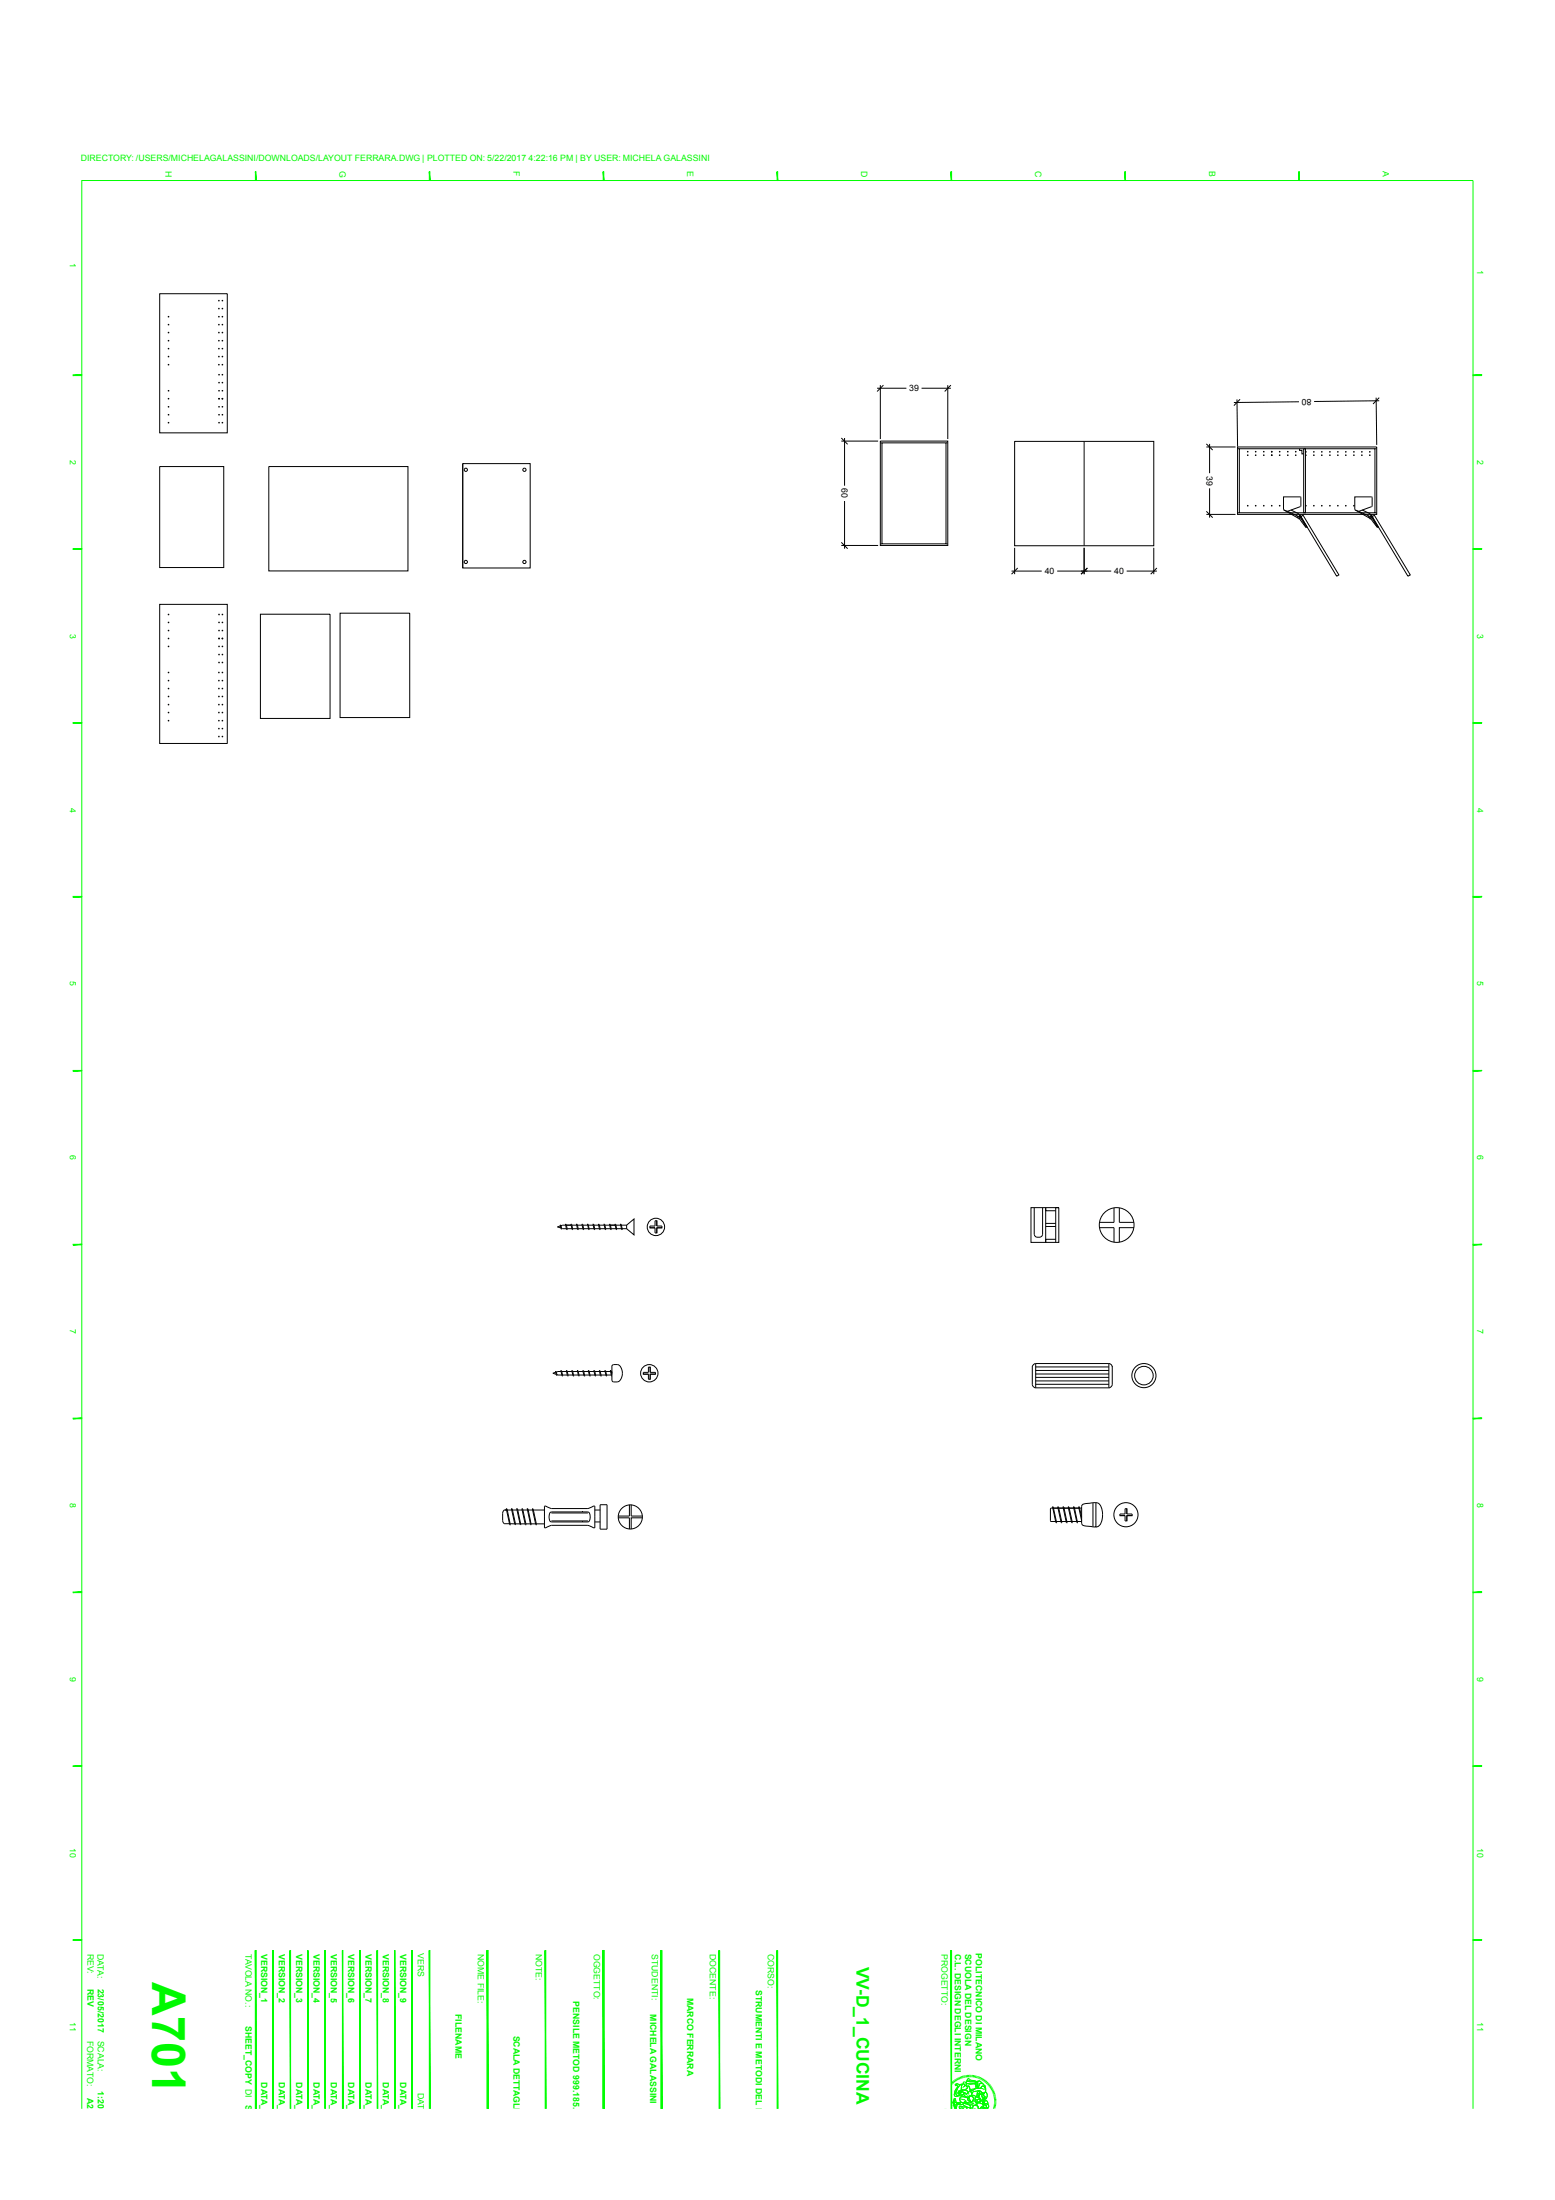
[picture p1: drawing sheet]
<svg xmlns="http://www.w3.org/2000/svg" width="210mm" height="297mm" viewBox="0 0 210 297" stroke-linecap="round" stroke-linejoin="round" font-family="sans-serif">
<g fill="none" stroke="#000" stroke-width=".13">
<path d="M21.6 39.7h9.1v18.7h-9.1zM113.6 59.6h4.9M113.6 59.1l.8 .9M114 59.1v6.5M118.4 52.4h4M118.8 59.6h9.1v14h-9.1zM118.8 59.8h.3M118.8 52v7.3M119.1 59.8h8.6v13.6h-8.6zM119.3 52l-.9 .9M124.4 52.4h4M127.7 59.8h.2"/>
<path d="M127.9 52v7.3M128.4 52l-.9 .9M137 59.6h18.7v14.1h-18.7zM146.3 59.6v14.1M162.8 59.9l.9 .9M163.3 59.9v4M167 53.9l.1 6.4M167.4 53.9l-.8 .9M175.3 54.2l-8.7 .1M185.8 53.7v6.4M186.2 54.1l-8.8 .1M186.2 53.7l-.9 .8"/>
<path d="M21.6 63h8.6v13.6h-8.6zM36.3 63h18.8v14.1h-18.8zM62.5 62.6h9.1v14.1h-9.1zM62.5 62.6v14.1M113.6 73.6h4.9M113.6 73.2l.8 .9M114 67.6v6.5M118.8 73.4h.3M127.7 73.4h.2M136.5 77.1h4.1M137 74v3.5M137.4 76.7l-.9 .8"/>
<path d="M142.7 77.1h7.3M146.3 74v3.5M146.8 76.7l-.9 .8M152.1 77.1h4.1M155.7 74v3.5M156.2 76.7l-.9 .8M162.8 60.4h4M162.8 69.5h4M162.8 69l.9 .9M163.3 65.9v4M167.1 60.4h18.7v9.1h-18.7zM167.1 69.2h.2"/>
<path d="M167.1 60.6h.2M167.3 60.6h18.3v8.6h-18.3zM173.3 68.9l.5 .1M173.8 69l1.8 .8M173.8 69h.1M174.2 68.9l1 .4 .4 .4M175.1 69.7l.2 .3M175.3 70l.1 .1M175.4 70.1l.9 1.1M175.4 60.6v.2h.3v.5h.3M175.5 68.4l-1.7 .6M175.5 68.4l.1-1.3h-2.3v1.7l2 1.2"/>
<path d="M175.6 69.8l.7 1.4M175.6 69.7l.9 1.5h-.2M175.6 69.8l.3-.2 4.8 8-.3 .2zM176 60.6h.2v8.6h-.2zM182.9 68.9l2 1.1-.2-.3M182.9 68.9l.5 .1M183.4 69l1.8 .8M183.4 69h.1M183.9 68.9l.9 .4 .4 .4M184.9 70l1.1 1.2M185.2 68.4l-1.8 .6M185.2 68.4v-1.3h-2.3v1.8"/>
<path d="M185.2 69.8h.1M185.2 69.8v.1l.8 1.3M185.2 69.7l.9 1.5h-.1M185.2 69.8l.3-.2 4.9 8-.3 .2zM185.6 69.2h.2M185.6 60.6h.2M21.6 81.6h9.1v18.8h-9.1zM35.2 82.9h9.4v14.1h-9.4zM45.9 82.8h9.4v14.1h-9.4zM75.6 165.4h.1l.1 .5zM75.6 165.5l-.4 .2 .5 .1M75.8 165.8l.7 .1"/>
<path d="M76.3 165.3h.1l.1 .7zM76.4 165.4l-.7 .1M76.5 165.4h.6M76.6 165.9h.6M77.1 165.3h.1l.1 .7zM77.2 165.4h.6M77.3 165.9h.6M77.8 165.3h.1l.1 .7zM77.9 165.4h.7M78 165.9h.7M78.6 165.3h.1l.1 .7zM78.7 165.4h.6"/>
<path d="M78.8 165.9h.6M79.3 165.3h.1l.1 .7zM79.4 165.4h.7M79.5 165.9h.7M80.1 165.3h.1l.1 .7zM80.2 165.4h.6M80.3 165.9h.6M80.8 165.3h.1l.1 .7zM80.9 165.4h.7M81 165.9h.7M81.5 165.3h.1l.1 .7zM81.6 165.4h.7"/>
<path d="M81.7 165.9h.7M82.3 165.3h.1l.1 .7zM82.4 165.4h2.2M82.5 165.9h2.1M83 165.3h.1l.1 .7zM83.8 165.3l.1 .7zM84.6 165.4l1-.8v2.1l-1-.8zM87.7 165.8h.7M88.7 165.5h.7v.3h-.7v.7h-.3v-.7M88.7 165.5v-.7h-.3v.7h-.7v.3h.7M88.7 164.8v.7M89.4 165.8h-.7v.7"/>
<path d="M139.2 163.1h3.7v4.6h-3.7zM139.6 163.1v3.7a.61 .61 0 0 0 .6 .3 .61 .61 0 0 0 .5-.4v-3.6M141.2 165.2h1.3M141.2 165.6h1.3M142.5 163.5h-1.3v-.4v4.6v-.4h1.3M142.9 163.1h-.4v4.6M148.4 165.8h2v1.9M150.4 163.1v1.9h-2M151.1 163.1v1.9h2M153.1 165.8h-2v1.9M75 185.2h.1v.5zM75 185.3l-.4 .1 .5 .2"/>
<path d="M75.2 185.6l.6 .1M75.7 185.1h.1l.1 .7zM75.7 185.2l-.6 .1M75.8 185.2h.7M75.9 185.7h.7M76.5 185.1h.1l.1 .7h-.1zM76.6 185.2h.6M76.7 185.7h.6M77.2 185.1h.1l.1 .7h-.1zM77.3 185.2h.7M77.4 185.7h.7M77.9 185.1h.1l.2 .7h-.1z"/>
<path d="M78.1 185.2h.6M78.2 185.7h.6M78.7 185.1h.1l.1 .7h-.1zM78.8 185.2h.7M78.9 185.7h.7M79.4 185.1h.1l.2 .7h-.1zM79.5 185.2h.7M79.6 185.7h.7M80.2 185.1h.1l.1 .7h-.1zM80.3 185.2h.6M80.4 185.7h.6M80.9 185.1h.1l.1 .7h-.1z"/>
<path d="M81 185.2h.7M81.1 185.7h.7M81.7 185.1l.2 .7h-.1zM81.8 185.2h.6M81.9 185.7h.6M82.5 185.2h.1v.2M82.6 185.6l-.1-.5h-.1l.2 .7M82.6 184.4l.2-.1a.98 .98 0 0 1 1.2 1.1 .96 .96 0 0 1-.3 1 .96 .96 0 0 1-1 .1l-.1-.2zM86.8 185.5h.7M87.8 185.3h.7v.2h-.7v.7h-.3v-.7M87.8 185.3v-.7h-.3v.7h-.7v.2h.7M87.8 184.6v.7"/>
<path d="M88.5 185.5h-.7v.7M139.8 184.1l-.3 .1-.2 .3v2.5l.2 .2 .3 .2M139.8 184.1v3.3M139.8 187.4h9.9M139.8 184.1h9.9M139.8 184.6h9.9M139.8 185h9.9M139.8 185.5h9.9M139.8 186h9.9M139.8 186.4h9.9M139.8 186.9h9.9M149.7 184.1l.3 .1 .1 .3v2.5l-.1 .2-.3 .2"/>
<path d="M149.7 184.1v3.3M150.1 184.5v.1M68.1 203.9l-.2 .3v1.2l.2 .3h.7M68.1 203.9h.3M68.3 203.7h.1l.5 2.2-.1-.1zM68.3 203.7v.2h-.2M68.5 203.9h.6M68.9 205.7h.6M69 203.7h.1l.5 2.1h-.1zM69.2 203.9h.6M69.6 205.7h.6M69.8 203.7h.1l.4 2.1h-.1z"/>
<path d="M69.9 203.9h.6M70.3 205.7h.6M70.5 203.7h.1l.4 2.2-.1-.1zM70.6 203.9h.6M71 205.7h.6M71.2 203.7h.1l.4 2.2zM71.3 203.9h.6M71.7 205.7h.6M71.9 203.7h.1l.4 2.2-.1-.1zM72 203.9h1.5M72.4 205.7h1.1M73.5 203.4h.2l.7 .3h5l.9-.3v2.8l-.2 .1-.7-.4h-5l-.9 .4z"/>
<path d="M74.3 204.2l.1-.1h5a.88 .88 0 0 1 0 1.4h-5a.97 .97 0 0 1-.1-1.3zM74.4 204.3h5M74.4 205.4h5M80.3 205.5h.7M80.3 203.9h.7M81 203.2h.9v3.3h-.9zM83.4 204.9h1.6v1.5M85 203.2v1.5h-1.6M85.2 203.2v1.5h1.5M86.7 204.9h-1.5v1.5M142.1 203.5h.1l.4 2.1h-.1zM142.8 203.5h.1l.4 2.1h-.1z"/>
<path d="M143.5 203.5h.1l.4 2.1h-.1zM144.2 203.5h.1l.4 2.1zM144.9 203.5h.1l.4 2.1zM146 203.6h-4.1l-.1 .1v1.6l.1 .1h4.1M146 204.9l-.3-1.5 .3 1.9M147.5 202.9l-1.1 .1-.3 .2-.1 .2 .1 2.4 .3 .2 1.1 .2M147.5 206.1h.1M147.5 202.9v3.3M147.6 202.9h.3M147.6 202.9h-.1M147.9 202.9v3.3h-.3M147.9 202.9a1.05 1.05 0 0 1 .9 1.1v.5a1.68 1.68 0 0 1-.7 1.6l-.2 .1"/>
<path d="M151.2 204.6h.7M152.1 204.4h.7v.2h-.7v.8h-.2v-.8M152.1 204.4v-.7h-.2v.7h-.7v.2h.7M152.1 203.7v.7M152.8 204.6h-.7v.8"/>
<circle cx="22.7" cy="44.9" r=".04"/>
<circle cx="22.7" cy="56" r=".04"/>
<circle cx="22.7" cy="57.1" r=".04"/>
<circle cx="22.7" cy="42.8" r=".04"/>
<circle cx="22.7" cy="46" r=".04"/>
<circle cx="22.7" cy="49.2" r=".04"/>
<circle cx="22.7" cy="43.8" r=".04"/>
<circle cx="22.7" cy="47.1" r=".04"/>
<circle cx="22.7" cy="54.9" r=".04"/>
<circle cx="22.7" cy="48.1" r=".04"/>
<circle cx="22.7" cy="52.8" r=".04"/>
<circle cx="22.7" cy="53.8" r=".04"/>
<circle cx="29.5" cy="43.8" r=".04"/>
<circle cx="29.5" cy="40.6" r=".04"/>
<circle cx="29.5" cy="48.1" r=".04"/>
<circle cx="29.5" cy="49.2" r=".04"/>
<circle cx="29.5" cy="46" r=".04"/>
<circle cx="29.5" cy="42.8" r=".04"/>
<circle cx="29.5" cy="44.9" r=".04"/>
<circle cx="29.5" cy="47.1" r=".04"/>
<circle cx="29.5" cy="41.7" r=".04"/>
<circle cx="29.6" cy="57.1" r=".04"/>
<circle cx="29.6" cy="53.8" r=".04"/>
<circle cx="29.6" cy="50.6" r=".04"/>
<circle cx="29.6" cy="51.7" r=".04"/>
<circle cx="29.6" cy="52.8" r=".04"/>
<circle cx="29.6" cy="56" r=".04"/>
<circle cx="29.6" cy="54.9" r=".04"/>
<circle cx="30" cy="44.9" r=".04"/>
<circle cx="30" cy="43.8" r=".04"/>
<circle cx="30" cy="56" r=".04"/>
<circle cx="30" cy="50.6" r=".04"/>
<circle cx="30" cy="42.8" r=".04"/>
<circle cx="30" cy="46" r=".04"/>
<circle cx="30" cy="47.1" r=".04"/>
<circle cx="30" cy="40.6" r=".04"/>
<circle cx="30" cy="41.7" r=".04"/>
<circle cx="30" cy="48.1" r=".04"/>
<circle cx="30" cy="49.2" r=".04"/>
<circle cx="30" cy="53.8" r=".04"/>
<circle cx="30" cy="57.1" r=".04"/>
<circle cx="30" cy="51.7" r=".04"/>
<circle cx="30" cy="52.8" r=".04"/>
<circle cx="30" cy="54.9" r=".04"/>
<circle cx="62.9" cy="75.9" r=".22"/>
<circle cx="62.9" cy="63.4" r=".22"/>
<circle cx="70.8" cy="75.9" r=".22"/>
<circle cx="70.8" cy="63.4" r=".22"/>
<circle cx="168.4" cy="68.3" r=".04"/>
<circle cx="168.4" cy="61" r=".04"/>
<circle cx="168.4" cy="61.5" r=".04"/>
<circle cx="169.5" cy="68.3" r=".04"/>
<circle cx="169.5" cy="61" r=".04"/>
<circle cx="169.5" cy="61.5" r=".04"/>
<circle cx="170.6" cy="61.5" r=".04"/>
<circle cx="170.6" cy="61" r=".04"/>
<circle cx="170.6" cy="68.3" r=".04"/>
<circle cx="171.7" cy="61.5" r=".04"/>
<circle cx="171.7" cy="68.3" r=".04"/>
<circle cx="171.7" cy="61" r=".04"/>
<circle cx="172.7" cy="61.5" r=".04"/>
<circle cx="172.7" cy="61" r=".04"/>
<circle cx="172.7" cy="68.3" r=".04"/>
<circle cx="173.8" cy="61.5" r=".04"/>
<circle cx="173.8" cy="61" r=".04"/>
<circle cx="174.9" cy="61" r=".04"/>
<circle cx="174.9" cy="61.5" r=".04"/>
<circle cx="175.4" cy="70" r=".06"/>
<circle cx="175.5" cy="69.7" r=".08"/>
<circle cx="175.7" cy="70" r=".02"/>
<circle cx="176.3" cy="61" r=".04"/>
<circle cx="176.3" cy="61.5" r=".04"/>
<circle cx="176.3" cy="68.3" r=".04"/>
<circle cx="177.4" cy="61.5" r=".04"/>
<circle cx="177.4" cy="61" r=".04"/>
<circle cx="177.4" cy="68.3" r=".04"/>
<circle cx="178.4" cy="61.5" r=".04"/>
<circle cx="178.4" cy="61" r=".04"/>
<circle cx="178.4" cy="68.3" r=".04"/>
<circle cx="179.5" cy="61.5" r=".04"/>
<circle cx="179.5" cy="61" r=".04"/>
<circle cx="179.5" cy="68.3" r=".04"/>
<circle cx="180.6" cy="61" r=".04"/>
<circle cx="180.6" cy="68.3" r=".04"/>
<circle cx="180.6" cy="61.5" r=".04"/>
<circle cx="181.7" cy="61.5" r=".04"/>
<circle cx="181.7" cy="61" r=".04"/>
<circle cx="181.7" cy="68.3" r=".04"/>
<circle cx="182.8" cy="61.5" r=".04"/>
<circle cx="182.8" cy="68.3" r=".04"/>
<circle cx="182.8" cy="61" r=".04"/>
<circle cx="183.8" cy="61.5" r=".04"/>
<circle cx="183.8" cy="61" r=".04"/>
<circle cx="184.9" cy="61.5" r=".04"/>
<circle cx="184.9" cy="61" r=".04"/>
<circle cx="185" cy="70" r=".06"/>
<circle cx="185.1" cy="69.7" r=".08"/>
<circle cx="185.3" cy="70" r=".02"/>
<circle cx="22.7" cy="91.9" r=".04"/>
<circle cx="22.7" cy="90.8" r=".04"/>
<circle cx="22.7" cy="86.2" r=".04"/>
<circle cx="22.7" cy="84" r=".04"/>
<circle cx="22.7" cy="83" r=".04"/>
<circle cx="22.7" cy="97.3" r=".04"/>
<circle cx="22.7" cy="95.1" r=".04"/>
<circle cx="22.7" cy="94" r=".04"/>
<circle cx="22.7" cy="85.1" r=".04"/>
<circle cx="22.7" cy="93" r=".04"/>
<circle cx="22.7" cy="96.2" r=".04"/>
<circle cx="22.7" cy="87.3" r=".04"/>
<circle cx="29.5" cy="98.4" r=".04"/>
<circle cx="29.5" cy="91.9" r=".04"/>
<circle cx="29.5" cy="90.8" r=".04"/>
<circle cx="29.5" cy="97.3" r=".04"/>
<circle cx="29.5" cy="96.2" r=".04"/>
<circle cx="29.5" cy="93" r=".04"/>
<circle cx="29.5" cy="95.1" r=".04"/>
<circle cx="29.5" cy="99.4" r=".04"/>
<circle cx="29.5" cy="94" r=".04"/>
<circle cx="29.6" cy="89.4" r=".04"/>
<circle cx="29.6" cy="88.4" r=".04"/>
<circle cx="29.6" cy="84" r=".04"/>
<circle cx="29.6" cy="83" r=".04"/>
<circle cx="29.6" cy="85.1" r=".04"/>
<circle cx="29.6" cy="87.3" r=".04"/>
<circle cx="29.6" cy="86.2" r=".04"/>
<circle cx="30" cy="91.9" r=".04"/>
<circle cx="30" cy="98.4" r=".04"/>
<circle cx="30" cy="93" r=".04"/>
<circle cx="30" cy="99.4" r=".04"/>
<circle cx="30" cy="83" r=".04"/>
<circle cx="30" cy="95.1" r=".04"/>
<circle cx="30" cy="90.8" r=".04"/>
<circle cx="30" cy="85.1" r=".04"/>
<circle cx="30" cy="84" r=".04"/>
<circle cx="30" cy="89.4" r=".04"/>
<circle cx="30" cy="87.3" r=".04"/>
<circle cx="30" cy="96.2" r=".04"/>
<circle cx="30" cy="86.2" r=".04"/>
<circle cx="30" cy="88.4" r=".04"/>
<circle cx="30" cy="97.3" r=".04"/>
<circle cx="30" cy="94" r=".04"/>
<circle cx="88.5" cy="165.7" r="1.17"/>
<circle cx="150.7" cy="165.4" r="2.35"/>
<circle cx="87.6" cy="185.4" r="1.17"/>
<circle cx="154.4" cy="185.7" r="1.63"/>
<circle cx="154.4" cy="185.7" r="1.25"/>
<circle cx="85.1" cy="204.8" r="1.63"/>
<circle cx="152" cy="204.5" r="1.63"/>
</g>
<g fill="#fff" stroke="#fff" stroke-width=".13">
<path d="M175.6 54.9h1.6v-1.3zM175.5 53.6h1.7l-1.6 1.3z"/>
<path d="M162.6 64.1l1.3 1.6v-1.6zM162.6 64.1l1.3 1.6h-1.3z"/>
<path d="M150.2 76.5v1.2l1.7-1.2zM150.2 77.7l1.7-1.2v1.2z"/>
<path d="M140.8 76.5v1.2l1.7-1.2zM140.8 77.7l1.7-1.2v1.2z"/>
<path d="M122.6 51.8v1.3l1.6-1.3zM122.6 53.1l1.6-1.3v1.3z"/>
<path d="M113.3 65.8l1.3 1.6v-1.6zM113.3 65.8l1.3 1.6h-1.3z"/>
</g>
<g fill="none" stroke="#0f0" stroke-width=".13">
<path d="M127.3 283.6h.3M127.3 283.8h.3M127.3 283.4l.3 .1M127.3 283.3h.4M127.4 283.1l.3 .1M127.4 283h.3M127.4 282.8l.3 .1M127.5 282.6l.3 .1M127.5 282.5l.3 .1M127.6 282.3l.3 .1M127.6 283.9h-.3M127.6 284.1h-.3"/>
<path d="M127.7 284.2l-.4 .1M127.7 282.2l.3 .1M127.7 284.4h-.3M127.7 284.5l-.3 .1M127.8 282l.2 .2M127.8 284.7h-.3M127.8 281.9l.3 .1M127.9 281.7l.3 .2M128 281.6l.3 .2M128.1 281.4l.3 .3M128.2 281.3l.3 .2M128.4 281.2l.2 .2"/>
<path d="M128.5 281.1l.2 .2M128.6 281l.2 .2M128.7 280.9l.2 .2M128.9 280.8l.1 .2M128.9 284.7l-.3-.8h.2l.2 .8-.2-.8 .2-.6 .2 1-.1 .4M129 280.7l.2 .2M129.1 283.9l.5 .2-.5 .1 .3-.2zM129.1 280.6l.2 .3M129.3 280.5l.1 .3M129.3 283.9a1.01 1.01 0 0 1 1 .1l.7 .3v.3l-.5-.1-.5-.4-.4 .1v-.2zM129.4 280.4l.2 .3M129.6 280.4l.1 .3"/>
<path d="M129.8 280.3l.1 .3M129.9 280.3l.1 .3M130.1 280.2l.1 .3M130.1 284.7a.36 .36 0 0 0-.6 0v-.3h.1l.8 .1 .1 .2v-.2l.6 .2M130.2 280.2l.1 .3M130.4 280.2l.1 .3M130.6 280.1v.4M130.7 283.1l.4-.1 .2 .1 .1 .2-.1 .4-.3 .1zM130.7 280.1l.1 .4M130.8 283.2l-.2 .2 .5 .4 .2-.1 .1-.2v-.3l-.3-.2v-.1l.5 .1 .1 .1-.1 .1v.5l.3 .3 .1-.1-.1 .4-.1-.1-.4 .1-.2-.1-.3 .1-.3-.2v-.2l-.3-.1v-.2l-.1 .3h-.2l.2 .1-.6-.2a.41 .41 0 0 1 .1-.7l.2-.1 .5 .2h.2M130.9 280.1v.4M131.1 280.1v.4"/>
<path d="M131.2 284.7a.46 .46 0 0 1 .3-.4 .46 .46 0 0 1 .5 .1l.1 .3M131.3 280.1l-.1 .4M131.4 280.2v.3M131.6 280.2l-.1 .3M131.7 280.2v.3M131.9 280.3l-.1 .3M132.1 284.7v-.1l.1 .1M132.1 280.3l-.1 .3M132.2 284.7l.2-.1 .6 .1M132.2 280.4l-.1 .3M132.4 280.4l-.2 .3M132.5 280.5l-.1 .3"/>
<path d="M132.6 284.1a.53 .53 0 0 1 .6-.1 .53 .53 0 0 1 .2 .5 .6 .6 0 0 1-.8 .1l-.2-.1h.4l.2 .1 .2-.1a.49 .49 0 0 0-.6-.4zM132.7 280.6l-.2 .3M132.7 284.2a.3 .3 0 0 1 .4 0 .3 .3 0 0 1 .1 .3l-.2 .1-.2-.1zM132.8 280.7l-.2 .3M133 280.8l-.2 .2M133.1 280.9l-.2 .2M133.2 281l-.2 .2M133.3 281.1l-.2 .2M133.5 281.2l-.3 .2M133.6 281.3l-.3 .3M133.7 281.5l-.3 .2M133.8 281.6l-.3 .2"/>
<path d="M133.9 281.7l-.3 .2M134 281.9l-.3 .1M134 284.7h.2M134.1 282l-.3 .2M134.1 284.5l.3 .1M134.1 284.4l.3 .1M134.1 284.2l.4 .1M134.1 282.2l-.2 .1M134.2 284.1h.3M134.2 283.9l.3 .1M134.2 283.8h.3M134.2 282.3l-.3 .2"/>
<path d="M134.3 282.5l-.3 .1M134.3 282.6l-.3 .1M134.4 282.8l-.3 .1M134.4 283h-.3M134.4 283.1l-.3 .1M134.5 283.3h-.3M134.5 283.6h-.3M134.5 283.5h-.3"/>
</g>
<path d="M130 283.9h.2l.1-.3v.2l.3 .1 .1 .2z" fill="none" stroke="#0f0" stroke-width=".13"/>
<g fill="none" stroke="#0f0" stroke-width=".13">
<path d="M11 284.7v-260.3h187.8v260.3M128.7 283.9h.1M128.8 283.3h.2l-.2 .6h-.2zM129 281.4l.2-.1 .4 .2-.5 .7a.47 .47 0 0 0 .2 .8 .31 .31 0 0 1-.4 0 .31 .31 0 0 1 0-.4l.1-.5a.39 .39 0 0 0 .2-.6l-.2 .1zM129 283.3h-.2l-.2 .6 .3 .8M129 283.3l-.2 .6 .2 .8M129 283.3l.2 1-.1 .4M129 282.5a.38 .38 0 0 0 .2 .4 .38 .38 0 0 0 .4 0l.5-.2M129.3 283.9h-.4l.5 .1-.4 .2 .6-.1-.3-.2a1.01 1.01 0 0 1 1 .1l.6 .3M129.4 282.4a.91 .91 0 0 1 1.3 0l-.1 .2a.17 .17 0 0 1-.2 .1 .17 .17 0 0 1-.1-.1l-.2-.1a.25 .25 0 0 0-.3-.1 .25 .25 0 0 0-.2 .3l-.1 .1 .1-.2-.3 .1 .2-.2-.2 .1 .2-.1zM129.6 284.1h.4l1 .6M129.6 281.5l.3-.1a.78 .78 0 0 0-.1 .8l-.4 .2 .1 .1-.2 .1 .2-.1-.2 .2 .3-.1-.1 .2 .2-.2a.27 .27 0 0 1 .5 0h-.1a.43 .43 0 0 1-.5 .3 .41 .41 0 0 1-.5-.1 .41 .41 0 0 1 0-.6z"/>
<path d="M129.6 281.5l-.5-.2-.1 .1v.2l.1-.1a.28 .28 0 0 1 .2 .3 .28 .28 0 0 1-.2 .2l-.1 .2a.7 .7 0 0 0 0 .8h.3M129.7 283.1h.4M129.8 282.9l.2 .1 .4 .2M129.8 283l-.3 .3M129.9 281.4l.2-.1 .1 .3a.33 .33 0 0 1 .4 .3 .52 .52 0 0 1-.8 .2v-.5zM129.9 281.4a.73 .73 0 0 0-.7 .7l-.3 .6M130.1 281.3l-.2 .1a.78 .78 0 0 0-.1 .8M130.2 282.6a.32 .32 0 0 0 .1 .4 .32 .32 0 0 0 .4-.1M130.2 281.6a.29 .29 0 0 1 .4 .3M130.2 283.9l.1-.3v.2l.3 .1 .1 .2M130.3 283.5l-.8-.2 .1 .5M130.3 283.9h-.2v.1"/>
<path d="M130.3 281.6l.1-.4-.3-.1-.1 .1a.36 .36 0 0 1 .2 .4 .36 .36 0 0 1-.3 .3M130.4 283.9h-.1l.1 .1M130.4 281.4l1.1-.1 .2 .1 .1 .6-.6 .3-.2-.1-.1-.2a.22 .22 0 0 0-.1-.3 .22 .22 0 0 0-.3 0l-.2-.1zM130.4 281.4l1.2-.1 .1 .1M130.5 284.5l-1-.1v.3a.4 .4 0 0 1 .6 0M130.5 284.5v.2M130.5 280.9l.1-.1 .3 .1 .7 .1 .2 .1M130.5 280.9l1.2 .2 .1 .1-.1 .2-.2-.1h-1.1zM130.5 281.7a.25 .25 0 0 1 .4 0 .25 .25 0 0 1 0 .4l.1 .1M130.6 283.9h.1l.2 .2M130.6 281.7a.31 .31 0 0 1 .3 .4l.1 .1-.1 .2a.25 .25 0 0 1 .3 .4l-.1 .2a.53 .53 0 0 1-.6 .2 .53 .53 0 0 1-.4-.5l.1-.1h.1a.13 .13 0 0 0 .1 .1 .13 .13 0 0 0 .2-.1l.1-.2-.4-.2 .3-.3zM130.6 280.7l.2-.1 .3 .3h.2a.37 .37 0 0 1 .5 .2v.9"/>
<path d="M130.7 281.8l-.4 .4M130.7 283.2h.1l.2 .5-.4-.2zM130.7 282.4l.1 .4M130.7 283.5h.1M130.7 283.5v.1M130.8 283.2a.27 .27 0 0 0-.1 .3 .27 .27 0 0 0 .3 .2M130.8 283.5v.1M130.9 283.5l-.1 .1M130.9 283.9l.6 .1M130.9 282.9l-.2 .3M131 282.2h.3a1.39 1.39 0 0 1 1.1-.2v-.2a.34 .34 0 0 1 .5-.1 .34 .34 0 0 1 .1 .5 .34 .34 0 0 1-.2 .4 .34 .34 0 0 1-.4-.2 1.13 1.13 0 0 0-1.1 .1l-.1 .2a.24 .24 0 0 0-.3-.3zM131.1 283.9l.4 .2"/>
<path d="M131.1 283a.43 .43 0 0 1 .3 .3 .43 .43 0 0 1-.2 .5h-.2l-.2-.6M131.1 282.9h.4l.2 .2M131.2 282.7l-.1 .3-.2 .1a.41 .41 0 0 1-.6-.1M131.2 284.7a.44 .44 0 0 1 .3-.4 .44 .44 0 0 1 .5 .1v.3M131.2 284.7h.1M131.3 283.7h.3M131.3 284.6h.1M131.4 284.6v.1M131.4 284.3l-.2-.1h-.2l.1 .5M131.5 284.7h.1M131.6 282l-.6 .1M131.6 283.5l.1 .3h.1"/>
<path d="M131.7 283.5h.2a.28 .28 0 0 1 .5 .1 .48 .48 0 0 1-.8 .1zM131.7 284.2h.1l.2 .2 .1 .3M131.7 284.7h.1M131.7 283.1h.2a.54 .54 0 0 1 .5 .5l-.1 .2a.36 .36 0 0 1-.5 0 .31 .31 0 0 0 .4 0 .31 .31 0 0 0 .1-.4l-.3 .1a.24 .24 0 0 1-.4 0 .24 .24 0 0 1 .1-.4zM131.8 281.2l-.2-.1h-.8l-.3-.2-.1 .4M131.8 281.1l.2-.1v.3a.41 .41 0 0 0 .1 .6h-.3zM131.9 284l-.1 .2M131.9 284.3l.3 .4-.1-.1M131.9 283.8h-.1a.27 .27 0 0 0 .2 .2 .27 .27 0 0 0 .3-.2 .32 .32 0 0 0 .1-.3 .32 .32 0 0 0-.2-.3h-.2a.22 .22 0 0 0-.3 0 .22 .22 0 0 0 0 .3 .22 .22 0 0 0 .3 0 .21 .21 0 0 1 .2-.1 .21 .21 0 0 1 .2 .2l-.2 .2M131.9 282.7a.2 .2 0 0 1 .3 .1 .2 .2 0 0 1 0 .2v.1l-.1-.1h-.2zM131.9 282.5l.3-.1 .1 .3-.1 .2a.16 .16 0 0 0-.1-.2 .16 .16 0 0 0-.2 .1zM131.9 283.5l.1 .4 .2-.1"/>
<path d="M132 283.9h.2a.34 .34 0 0 0 .5 0l.2-.1a.23 .23 0 0 1 .3-.2 .23 .23 0 0 1 .1 .3v.2l-.3-.1-.4 .1 .3 .1a.19 .19 0 0 0-.2 .1 .19 .19 0 0 0 .1 .2h-.3h-.1l.1 .1-.3 .1 .3-.1M132 281l-.2 .1M132.1 283.7v.1M132.1 281.9v-.2a.36 .36 0 0 1 .3-.4 .36 .36 0 0 1 .4 .2 .7 .7 0 0 1 0 1.1l-.4-.1a.46 .46 0 0 0-.6-.1 .47 .47 0 0 0-.6 .3 .24 .24 0 0 0-.3-.3l.1-.2h.3a1.39 1.39 0 0 1 1.1-.2l.5 .2M132.1 281h.1l.4 .3a.38 .38 0 0 0-.5 .4v.2a.37 .37 0 0 1-.1-.6v-.2zM132.1 282.3l.3 .1 .2 .4h-.3zM132.1 282.9a.14 .14 0 0 0 0-.2 .14 .14 0 0 0-.2 .1v.2h.2l.1 .1v-.2M132.1 282.3l.2 .5h.1M132.2 282.4h-.1a.29 .29 0 0 0-.2 .4M132.2 281.4a.37 .37 0 0 1 .6 .1 .85 .85 0 0 1 .2 .8 .47 .47 0 0 0-.4-.6l-.2 .3-.3-.1zM132.2 283.5v.1M132.2 283.6h.1"/>
<path d="M132.3 282.8l-.1 .1M132.3 283.7l-.1 .1h-.1M132.3 282.7l.3 .1M132.4 281.9v-.1a.34 .34 0 0 1 .5-.1 .34 .34 0 0 1 .1 .5v.1M132.5 282.6h.4l-.1 .2 .2 .3-.1 .2-.3-.1-.1-.2 .1-.2zM132.5 282.6l.1 .2-.1 .2 .1 .2 .3 .1M132.6 284.1a.53 .53 0 0 1 .6-.1 .53 .53 0 0 1 .2 .5 .63 .63 0 0 1-.8 .1l-.2-.1h.4l.2 .1 .2-.1a.49 .49 0 0 0-.6-.4zM132.6 281.3v-.1a.41 .41 0 0 0-.6-.2v.3a.39 .39 0 0 0 .1 .6M132.6 283v.1M132.7 283.9v.1h-.2l-.3-.1M132.7 283.3l.1 .4-.1 .1a.22 .22 0 0 1 0-.4zM132.7 283.7v-.4a.23 .23 0 0 0-.1 .2 .23 .23 0 0 0 .1 .3l.1-.1h-.1"/>
<path d="M132.8 283.1h.1M132.8 283.5a.18 .18 0 0 1 .1 .2 .18 .18 0 0 1-.3 .1l.2-.1zM132.8 284.3v.1M132.8 283.5a.18 .18 0 0 1 .1 .2 .18 .18 0 0 1-.3 .1M132.8 283.1v.1M132.9 284.2a.19 .19 0 0 0-.2 .1 .19 .19 0 0 0 .1 .2M132.9 284.5h.1M132.9 284.5v.1M132.9 283.9l-.2 .1M132.9 284.3h.1M133 284.7h.1M133 284.3v.1"/>
<path d="M133 283.6l.3 .1v.4M133 282.5a.52 .52 0 0 1 .3 .5 .52 .52 0 0 1-.4 .4l.1-.3-.2-.1a.35 .35 0 0 1 .2-.5zM133 282.5a.52 .52 0 0 1 .3 .5 .52 .52 0 0 1-.4 .4v-.1a.31 .31 0 0 0-.1-.4v-.3"/>
</g>
<g fill="#fff" stroke="#fff" stroke-width=".13">
<path d="M128.4 275.1v9.6h-1.3z"/>
<path d="M126.4 275.1v9.6h.7zM126.4 275.1h2l-1.3 9.6z"/>
</g>
<path d="M126.4 284.7v-9.6h2v9.6" fill="none" stroke="#fff" stroke-width=".13"/>
<g fill="#0f0" stroke="#0f0" stroke-width=".13">
<path d="M34.5 263.4v21.3h.1zM34.5 263.4h.1v21.3z"/>
<path d="M34.5 263.4v21.3h.1zM34.5 263.4h.1v21.3z"/>
<path d="M36.8 263.4l.1 21.3zM36.8 263.4l.1 21.3z"/>
<path d="M39.2 263.4v21.3zM39.2 263.4v21.3z"/>
<path d="M41.5 263.4l.1 21.3zM41.5 263.4l.1 21.3z"/>
<path d="M43.9 263.4v21.3zM43.9 263.4v21.3z"/>
<path d="M46.2 263.4l.1 21.3zM46.2 263.4l.1 21.3z"/>
<path d="M48.6 263.4v21.3zM48.6 263.4v21.3z"/>
<path d="M50.9 263.4l.1 21.3zM50.9 263.4l.1 21.3z"/>
<path d="M53.3 263.4v21.3zM53.3 263.4v21.3z"/>
<path d="M97.1 263.4v21.3v-21.3zM97.1 263.4v21.3z"/>
<path d="M89.2 263.4l.1 21.3v-21.3zM89.2 263.4l.1 21.3h-.1z"/>
<path d="M89.2 263.4v21.3h.1zM89.2 263.4h.1v21.3z"/>
<path d="M81.4 263.4v21.3h.1zM81.4 263.4h.1v21.3z"/>
<path d="M128.4 263.4l.1 21.3v-21.3zM128.4 263.4l.1 21.3h-.1z"/>
<path d="M81.4 263.4v21.3h.1zM81.4 263.4h.1v21.3z"/>
<path d="M73.6 263.4v21.3h.1zM73.6 263.4h.1v21.3z"/>
<path d="M81.4 263.4v21.3h.1zM81.4 263.4h.1v21.3z"/>
<path d="M104.9 263.4l.1 21.3v-21.3zM104.9 263.4l.1 21.3h-.1z"/>
<path d="M65.8 263.4v21.3h.1zM65.8 263.4h.1v21.3z"/>
<path d="M65.8 263.4v21.3h.1zM65.8 263.4h.1v21.3z"/>
<path d="M55.6 263.4l.1 21.3zM55.6 263.4l.1 21.3z"/>
<path d="M58 263.4v21.3zM58 263.4v21.3z"/>
<path d="M198.8 215h1.2zM198.8 215h1.2h-1.2z"/>
<path d="M198.8 191.6h1.2v-.1zM198.8 191.5h1.2l-1.2 .1z"/>
<path d="M198.8 238.5h1.2v-.1zM198.8 238.4h1.2l-1.2 .1z"/>
<path d="M198.8 262h1.2v-.1zM198.8 261.9h1.2l-1.2 .1z"/>
<path d="M81.4 23.2v1.2h.1zM81.4 23.2h.1v1.2z"/>
<path d="M104.9 23.2v1.2h.1zM104.9 23.2h.1v1.2z"/>
<path d="M128.4 23.2v1.2h.1zM128.4 23.2h.1v1.2z"/>
<path d="M151.8 23.2v1.2h.1zM151.8 23.2h.1v1.2z"/>
<path d="M175.3 23.2v1.2h.1zM175.3 23.2h.1v1.2z"/>
<path d="M34.5 23.2v1.2h.1zM34.5 23.2h.1v1.2z"/>
<path d="M58 23.2v1.2zM58 23.2v1.2z"/>
<path d="M198.8 168.1h1.2v-.1zM198.8 168h1.2l-1.2 .1z"/>
<path d="M198.8 144.6h1.2v-.1zM198.8 144.5h1.2l-1.2 .1z"/>
<path d="M198.8 121.1h1.2v-.1zM198.8 121h1.2l-1.2 .1z"/>
<path d="M198.8 97.7h1.2v-.1zM198.8 97.6h1.2l-1.2 .1z"/>
<path d="M198.8 74.2h1.2v-.1zM198.8 74.1h1.2l-1.2 .1z"/>
<path d="M198.8 50.7h1.2v-.1zM198.8 50.6h1.2l-1.2 .1z"/>
<path d="M9.9 215h1.1zM9.9 215h1.1h-1.1z"/>
<path d="M9.9 262h1.1v-.1zM9.9 261.9h1.1l-1.1 .1z"/>
<path d="M9.9 191.6h1.1v-.1zM9.9 191.5h1.1l-1.1 .1z"/>
<path d="M9.9 238.5h1.1v-.1zM9.9 238.4h1.1l-1.1 .1z"/>
<path d="M9.9 168.1h1.1v-.1zM9.9 168h1.1l-1.1 .1z"/>
<path d="M9.9 144.6h1.1v-.1zM9.9 144.5h1.1l-1.1 .1z"/>
<path d="M9.9 121.1h1.1v-.1zM9.9 121h1.1l-1.1 .1z"/>
<path d="M9.9 97.7h1.1v-.1zM9.9 97.6h1.1l-1.1 .1z"/>
<path d="M9.9 74.2h1.1v-.1zM9.9 74.1h1.1l-1.1 .1z"/>
<path d="M9.9 50.7h1.1v-.1zM9.9 50.6h1.1l-1.1 .1z"/>
<path d="M81.4 263.4v21.3h.1zM81.4 263.4h.1v21.3z"/>
</g>
<text font-size="6.3" fill="#00f900" x="20.5" y="267.6" transform="rotate(90 20.5 267.6)">A701</text>
<text font-size="2.4" fill="#00f900" x="115.6" y="265.5" transform="rotate(90 115.6 265.5)">VV-D_1_CUCINA</text>
<g font-size="1.2" fill="#00f900">
<text x="10.9" y="21.8">DIRECTORY: /USERS/MICHELAGALASSINI/DOWNLOADS/LAYOUT FERRARA.DWG | PLOTTED ON: 5/22/2017 4:22:16 PM | BY USER: MICHELA GALASSINI</text>
<text x="22.4" y="23" transform="rotate(90 22.4 23)">H</text>
<text x="45.8" y="23" transform="rotate(90 45.8 23)">G</text>
<text x="69.3" y="23.1" transform="rotate(90 69.3 23.1)">F</text>
<text x="92.8" y="23.1" transform="rotate(90 92.8 23.1)">E</text>
<text x="116.2" y="23" transform="rotate(90 116.2 23)">D</text>
<text x="139.7" y="23" transform="rotate(90 139.7 23)">C</text>
<text x="163.2" y="23.1" transform="rotate(90 163.2 23.1)">B</text>
<text x="186.7" y="23.1" transform="rotate(90 186.7 23.1)">A</text>
<text x="9.4" y="35.5" transform="rotate(90 9.4 35.5)">1</text>
<text x="199.4" y="36.4" transform="rotate(90 199.4 36.4)">1</text>
<text x="9.4" y="62.1" transform="rotate(90 9.4 62.1)">2</text>
<text x="199.4" y="62.1" transform="rotate(90 199.4 62.1)">2</text>
<text x="9.4" y="85.6" transform="rotate(90 9.4 85.6)">3</text>
<text x="199.4" y="85.6" transform="rotate(90 199.4 85.6)">3</text>
<text x="9.4" y="109" transform="rotate(90 9.4 109)">4</text>
<text x="199.4" y="109" transform="rotate(90 199.4 109)">4</text>
<text x="9.4" y="132.5" transform="rotate(90 9.4 132.5)">5</text>
<text x="199.4" y="132.5" transform="rotate(90 199.4 132.5)">5</text>
<text x="9.4" y="156" transform="rotate(90 9.4 156)">6</text>
<text x="199.4" y="156" transform="rotate(90 199.4 156)">6</text>
<text x="9.4" y="179.5" transform="rotate(90 9.4 179.5)">7</text>
<text x="199.4" y="179.5" transform="rotate(90 199.4 179.5)">7</text>
<text x="9.4" y="202.9" transform="rotate(90 9.4 202.9)">8</text>
<text x="199.4" y="202.9" transform="rotate(90 199.4 202.9)">8</text>
<text x="9.4" y="226.4" transform="rotate(90 9.4 226.4)">9</text>
<text x="199.4" y="226.4" transform="rotate(90 199.4 226.4)">9</text>
<text x="9.4" y="249.5" transform="rotate(90 9.4 249.5)">10</text>
<text x="199.4" y="249.5" transform="rotate(90 199.4 249.5)">10</text>
<text x="11.8" y="263.8" transform="rotate(90 11.8 263.8)">REV:</text>
<text x="13.2" y="263.8" transform="rotate(90 13.2 263.8)">DATA:</text>
<text x="33.1" y="263.8" transform="rotate(90 33.1 263.8)">TAVOLA NO.:</text>
<text x="35.3" y="263.8" transform="rotate(90 35.3 263.8)">VERSION_1</text>
<text x="37.6" y="263.8" transform="rotate(90 37.6 263.8)">VERSION_2</text>
<text x="40" y="263.8" transform="rotate(90 40 263.8)">VERSION_3</text>
<text x="42.3" y="263.8" transform="rotate(90 42.3 263.8)">VERSION_4</text>
<text x="44.7" y="263.8" transform="rotate(90 44.7 263.8)">VERSION_5</text>
<text x="47" y="263.8" transform="rotate(90 47 263.8)">VERSION_6</text>
<text x="49.3" y="263.8" transform="rotate(90 49.3 263.8)">VERSION_7</text>
<text x="51.7" y="263.8" transform="rotate(90 51.7 263.8)">VERSION_8</text>
<text x="54" y="263.8" transform="rotate(90 54 263.8)">VERSION_9</text>
<text x="56.4" y="263.7" transform="rotate(90 56.4 263.7)">VERS</text>
<text x="64.5" y="263.8" transform="rotate(90 64.5 263.8)">NOME FILE:</text>
<text x="72.3" y="263.8" transform="rotate(90 72.3 263.8)">NOTE:</text>
<text x="80.2" y="263.8" transform="rotate(90 80.2 263.8)">OGGETTO:</text>
<text x="88" y="263.8" transform="rotate(90 88 263.8)">STUDENTI:</text>
<text x="95.8" y="263.8" transform="rotate(90 95.8 263.8)">DOCENTE:</text>
<text x="103.6" y="263.8" transform="rotate(90 103.6 263.8)">CORSO:</text>
<text x="127.1" y="263.8" transform="rotate(90 127.1 263.8)">PROGETTO:</text>
<text x="128.9" y="263.8" transform="rotate(90 128.9 263.8)">C.L. DESIGN DEGLI INTERNI</text>
<text x="130.3" y="263.8" transform="rotate(90 130.3 263.8)">SCUOLA DEL DESIGN</text>
<text x="131.7" y="263.7" transform="rotate(90 131.7 263.7)">POLITECNICO DI MILANO</text>
<text x="11.8" y="268.5" transform="rotate(90 11.8 268.5)">REV</text>
<text x="13.2" y="268.5" transform="rotate(90 13.2 268.5)">23/05/2017</text>
<text x="92.8" y="269.7" transform="rotate(90 92.8 269.7)">MARCO FERRARA</text>
<text x="102" y="268.7" transform="rotate(90 102 268.7)">STRUMENTI E METODI DEL PROGETTO</text>
<text x="9.4" y="273.1" transform="rotate(90 9.4 273.1)">11</text>
<text x="11.8" y="275.5" transform="rotate(90 11.8 275.5)">FORMATO:</text>
<text x="13.2" y="275.5" transform="rotate(90 13.2 275.5)">SCALA:</text>
<text x="33.1" y="273.5" transform="rotate(90 33.1 273.5)">SHEET_COPY DI</text>
<text x="61.5" y="271.9" transform="rotate(90 61.5 271.9)">FILENAME</text>
<text x="69.3" y="274.8" transform="rotate(90 69.3 274.8)">SCALA DETTAGLI 1:1</text>
<text x="77.3" y="270.2" transform="rotate(90 77.3 270.2)">PENSILE METOD 999.185.15</text>
<text x="87.8" y="272" transform="rotate(90 87.8 272)">MICHELA GALASSINI</text>
<text x="199.4" y="273.1" transform="rotate(90 199.4 273.1)">11</text>
<text x="35.3" y="281.2" transform="rotate(90 35.3 281.2)">DATA_1</text>
<text x="37.6" y="281.2" transform="rotate(90 37.6 281.2)">DATA_2</text>
<text x="40" y="281.2" transform="rotate(90 40 281.2)">DATA_3</text>
<text x="42.3" y="281.2" transform="rotate(90 42.3 281.2)">DATA_4</text>
<text x="44.7" y="281.2" transform="rotate(90 44.7 281.2)">DATA_5</text>
<text x="47" y="281.2" transform="rotate(90 47 281.2)">DATA_6</text>
<text x="49.3" y="281.2" transform="rotate(90 49.3 281.2)">DATA_7</text>
<text x="51.7" y="281.2" transform="rotate(90 51.7 281.2)">DATA_8</text>
<text x="54" y="281.2" transform="rotate(90 54 281.2)">DATA_9</text>
<text x="11.8" y="283.3" transform="rotate(90 11.8 283.3)">A2</text>
<text x="13.2" y="282.4" transform="rotate(90 13.2 282.4)">1:20</text>
<text x="33.1" y="284.2" transform="rotate(90 33.1 284.2)">SHEET_TOTAL</text>
<text x="56.4" y="282.6" transform="rotate(90 56.4 282.6)">DATA</text>
</g>
<g font-size="1.2">
<text x="122.7" y="52.8">39</text>
<text x="177" y="53.8" transform="rotate(179 177 53.8)">80</text>
<text x="113.6" y="66" transform="rotate(90 113.6 66)">60</text>
<text x="162.9" y="64.2" transform="rotate(90 162.9 64.2)">39</text>
<text x="141" y="77.5">40</text>
<text x="150.4" y="77.5">40</text>
</g>
</svg>
